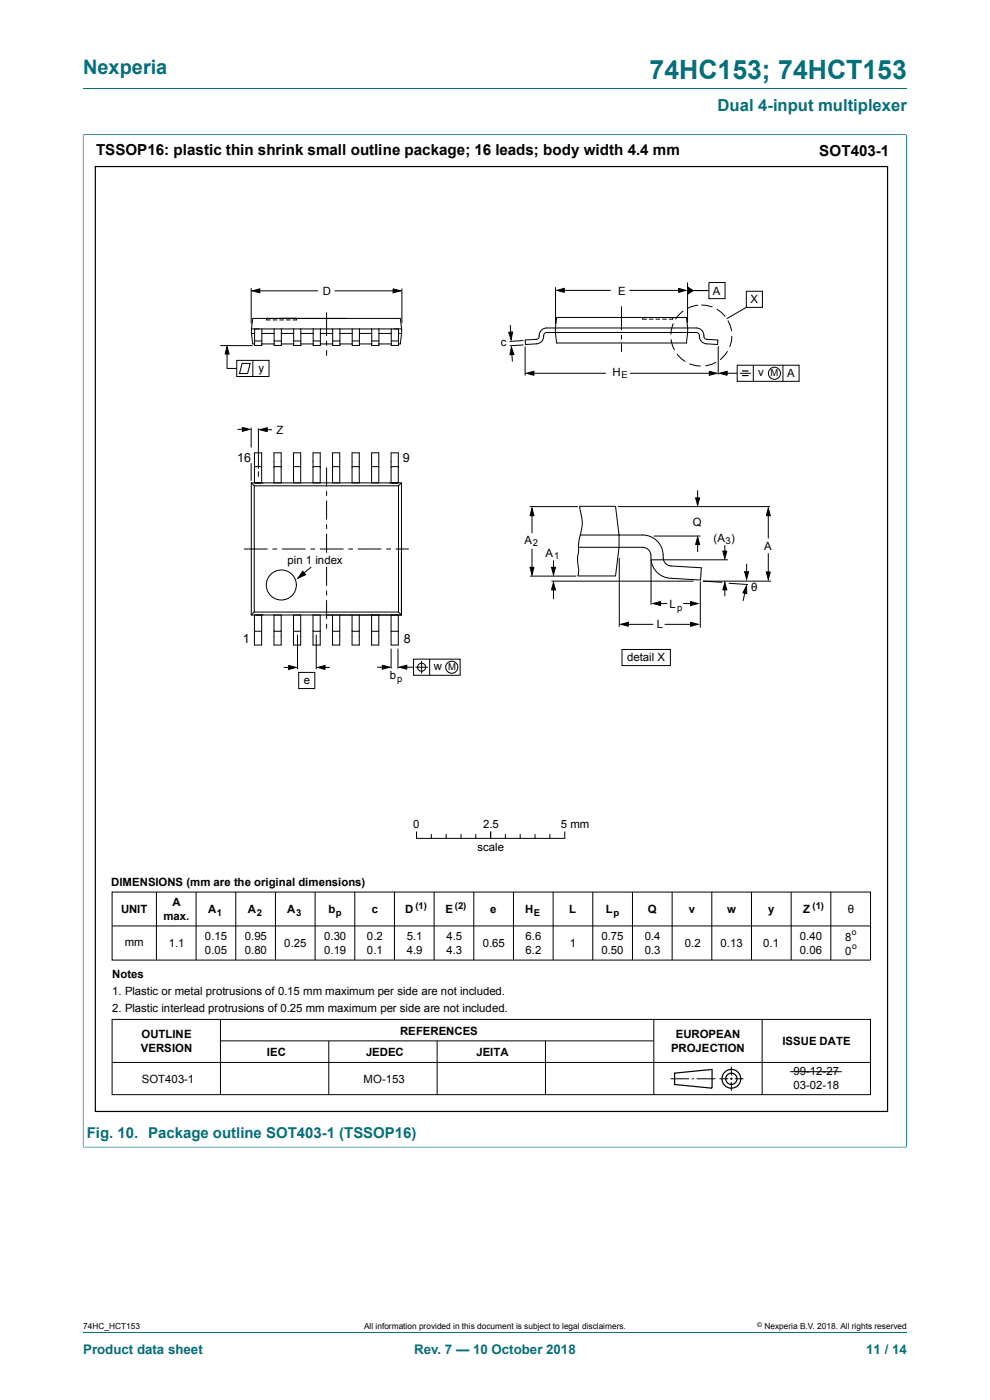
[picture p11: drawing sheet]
<svg xmlns="http://www.w3.org/2000/svg" width="210mm" height="297mm" viewBox="0 0 210 297" stroke-linecap="round" stroke-linejoin="round" font-family="sans-serif">
<path d="M17.6 18.8h174.8M17.6 28.6h174.7M17.6 28.5v214.9M192.3 28.5v214.9M17.6 243.3h174.7" fill="none" stroke="#036f7b" stroke-width=".21"/>
<g fill="none" stroke="#000" stroke-width=".21">
<path d="M145.8 59.9v8.6M150.4 59.9h3.4v3.5h-3.4zM46.8 73.3h6.8M48.2 73.5l.4 1.6h-.9zM48.2 74.2v4h2M50.2 76.5h6.9v3.4h-6.9zM51.4 77.1h1.7l-.6 2.2h-1.7zM53.3 61.1v7.5M53.3 70.7l.3 2.3h.4M53.3 70.7h.7M53.3 69.8l.3-2.2h31.3l.3 2.2M53.3 69.8v.9"/>
<path d="M53.3 69.8h31.9M53.5 61.7l1.6-.4v.8zM53.6 76.5v3.4M54 69.8v3.5h1.5v-3.5M54 72.3h1.5M54.5 61.7h13M55.5 73h2.6M55.5 70.7h2.6M56.5 67.6v.3h.8M57.9 67.9h.8M58.1 69.8v3.5h1.6v-3.5M58.1 72.3h1.6"/>
<path d="M59.3 67.9h.8M59.7 73h2.6M59.7 70.7h2.6M60.7 67.9h.9M62.3 69.8v3.5h1.5v-3.5M62.3 72.3h1.5M62.9 67.6v.3h-.7M63.8 73h2.6M63.8 70.7h2.6M66.4 69.8v3.5h1.6v-3.5M66.4 72.3h1.6M68 73h2.6"/>
<path d="M68 70.7h2.6M69.3 66.3v5M69.3 72.3v1M69.3 74.3v1.1M70.6 69.8v3.5h1.5v-3.5M70.6 72.3h1.5M71 61.7h13.1M72.1 73h2.6M72.1 70.7h2.6M74.7 69.8v3.5h1.5v-3.5M74.7 72.3h1.5M76.2 73h2.7"/>
<path d="M76.2 70.7h2.7M78.9 69.8v3.5h1.5v-3.5M78.9 72.3h1.5M80.4 73h2.6M80.4 70.7h2.6M83 69.8v3.5h1.5v-3.5M83 72.3h1.5M83.4 61.3l1.6 .4-1.6 .4zM84.5 70.7h.7M85.2 70.7l-.3 2.3h-.4M85.2 69.8v.9M85.3 61.2v7.4"/>
<path d="M107.9 70.5l.8-.1-.3 1.6zM108.2 69l.2 2.5M108.5 73.7l.5 1.5-.8 .1zM108.5 74.2l.2 2.5M111 72.2l-2.9 .2M111.1 73.2l-3 .2M111.4 73.5v6.2M111.4 72.1l2.4-.1a.7 .7 0 0 0 .6-.9 1.59 1.59 0 0 1 1.6-1.5h31.7a1.76 1.76 0 0 1 1.7 2l.5 .4 2.4 .1-.1 1-2.3-.2a1.77 1.77 0 0 1-1.6-2l-.6-.4h-31.7a.7 .7 0 0 0-.7 .9 1.58 1.58 0 0 1-1.5 1.5l-2.3 .2zM111.7 79.2l1.6-.4v.8zM112.5 79.2h16M117.8 60.9v7.8M118.1 67.3h27.5l.3 2.3-.3 3.2h-27.5l-.3-2.3z"/>
<path d="M118.1 61.6l1.6-.4v.8zM118.8 61.6h10.7M131.8 65v5M131.8 71v1M131.8 73v1.6M133.5 61.6h11.2M133.6 79.2h17.4M136.3 67.7h.8M136.3 67.3v.4M137.7 67.7h.8M139.1 67.7h.8M140.5 67.7h.8"/>
<path d="M142 67.7h.7M142.4 72l.3 1.4 .4 .8M142.7 67.3v.4M142.8 68.6l-.4 1.4-.1 1M143.6 75.1l1 1 .8 .6M144 61.2l1.5 .4-1.5 .4zM144.9 66l-1.1 1-.5 .7M145.9 60.9l1.1 .7-1.1 .8zM146.3 77.2l1.3 .4 1 .1M146.4 61.6h3.9M148.1 64.8l-1.6 .3-.7 .4M148.8 64.7l1.1 .1 1.2 .3"/>
<path d="M150.5 78.8l1.5 .4-1.5 .4zM151.9 76.9l-.9 .4-1.4 .3M152 65.6l1 .6 .8 1M152.4 73.4v6M152.7 79.2l1.5-.4v.8zM153.5 79.2h2.9M154.3 74.5l-.6 .9-1 .9M154.4 68l.5 .9 .3 1.4M155.3 71.3l-.1 1.1-.4 1.2M156.4 77.5h13.1v3.4h-13.1zM156.9 79.2h2.4M158.3 61.8h3.4v3.4h-3.4z"/>
<path d="M158.3 65.2l-4.1 2.4M159.8 77.5v3.4M166.1 77.5v3.4M50.4 91.1h2M51.4 90.7l1.6 .4-1.6 .4zM53.3 90.7v4.2M53.3 98.3v3.7M54 99h1.5M54.8 90.9v8.5M54.8 100v1.1M55.1 91.2l1.6-.5v.9zM55.7 91.2h2"/>
<path d="M58.1 99h1.5M62.3 99h1.5M66.4 99h1.5M69.3 99.2v4M70.5 99h1.6M74.7 99h1.5M78.8 99h1.5M83 99h1.5M51.8 116.5h5M53.3 102.4v28.1M53.3 102.4h31.9M53.3 102.4l.6 .7"/>
<path d="M53.9 103.1v26.7M53.9 103.1h30.6M54 102.4v-6.3h1.5v6.3M57.8 116.5h1M58.1 102.4v-6.3h1.5v6.3M62.3 102.4v-6.3h1.5v6.3M64.8 116.5h-5M65.8 116.5h1M66.4 102.4v-6.3h1.5v6.3M67.8 116.5h5.1M69.3 104.2v1M69.3 106.2v4"/>
<path d="M69.3 111.2v1M69.3 113.2v4.1M69.3 118.3v1M70.5 102.4v-6.3h1.6v6.3M73.9 116.5h1M74.7 102.4v-6.3h1.5v6.3M78.8 102.4v-6.3h1.5v6.3M80.9 116.5h-5M81.9 116.5h1M83 102.4v-6.3h1.5v6.3M83.9 116.5h2.8M84.5 103.1v26.7"/>
<path d="M85.2 102.4v28.1M85.2 102.4l-.7 .7M112.4 107.5h10.2M112.8 107.8l.5 1.6h-.9zM112.8 108.4v4.7M112.8 116.4v4.8M117.4 118.9v2.5M122.7 116.1h13.6a2.04 2.04 0 0 1 1.8 2.7M122.9 107.4h7.7l.7 6.1v2.6l-.7 6.1h-8l.2-1.2a8.5 8.5 0 0 1-.1-4.1v-1.4a20.5 20.5 0 0 0 .7-5.5l-.5-2.5M123.1 113.5h13.2a4.6 4.6 0 0 1 4.4 5.3 1.71 1.71 0 0 0 1.6 1.3l6.5 .4-.2 2.6-6.4-.4a4.3 4.3 0 0 1-4.1-3.9M131 107.5h32.4M131.4 118.4v14.6"/>
<path d="M138.1 118.8v9.5M138.2 118.8h16.2M138.7 113.7h9.9M147.6 105.6h.8l-.4 1.6zM148 113.9l.4 1.6h-.8zM148 104v2.4M148 114.7v2.4M153.3 116.9h.9l-.4 1.6zM153.8 115.7v1.9M158.4 119.6v2.6M163 107.8l.4 1.6h-.9zM163 108.9v5.3"/>
<path d="M163 117.4v4.5M53.3 130.5h31.9M53.9 129.8h30.6M53.9 129.8l-.6 .7M54 130.5v6.3h1.5v-6.3M54 133.9h1.5M58.1 130.5v6.3h1.5v-6.3M58.1 133.9h1.5M62.3 130.5v6.3h1.5v-6.3M62.3 133.9h1.5M63.1 134.7v7.3M64.2 121.2l.6 .7-1.6 .8z"/>
<path d="M66 120.3l-2.4 2M66.4 133.9h1.5M66.4 130.5v6.3h1.5v-6.3M67.1 134.7v7.3M69.3 120.3v4M69.3 125.3v1M69.3 127.3v4M69.3 132.3v1M70.5 133.9h1.6M70.5 130.5v6.3h1.6v-6.3M74.7 133.9h1.5M74.7 130.5v6.3h1.5v-6.3"/>
<path d="M78.8 133.9h1.5M78.8 130.5v6.3h1.5v-6.3M83 130.5v6.3h1.5v-6.3M83 133.9h1.5M83 137.6v4.2M84.4 137.6v4.2M84.5 129.8l.7 .7M87.7 139.8h9.9v3.5h-9.9zM91.1 139.8v3.5M112.4 120.3h.9l-.5 1.6zM112.4 122.2h9.8M117 123.3h30.1"/>
<path d="M117 120.3h.8l-.4 1.6zM117.4 123.6l.4 1.6h-.8zM117.4 124.5v2.6M131.7 132.4l1.6-.4v.9zM131.9 137.8h10.3v3.4h-10.3zM132.4 132.4h6.2M138.5 128l1.6-.4v.9zM139.4 128h2.1M141 132.4h6.3M144.9 128h2.1M146.5 127.6l1.6 .4-1.6 .5zM146.5 132l1.6 .4-1.6 .5z"/>
<path d="M148.5 123.4v9.8M149.1 123.3l4.1 .2M149.2 123.3h14.4M153.8 123.6l.4 1.5h-.9zM153.8 124.6v1.9M154.6 123.7l4.1 .3M158 121.3h.8l-.4 1.6zM158.2 124.9l-.6 2.6M158.3 124.3l.1 1.7-.8-.2zM162.5 121.3h.9l-.4 1.6zM60.2 141.6h1.9M61.2 141.2l1.6 .4-1.6 .4z"/>
<path d="M63.4 142.6h3.4v3.5h-3.4zM67.4 141.6l1.6-.4v.8zM68.2 141.6h1.8M80 141.5h1.8M81.1 141.1l1.6 .4-1.6 .5zM84.7 141.5l1.6-.4v.9zM85.6 141.5h2.1M88.1 141.5h2.7M89.4 140.2v2.7M88.4 176.5v1.4M88.4 177.9h31.3M91.5 177.1v.8"/>
<path d="M94.6 177.1v.8M97.8 177.1v.8M100.9 177.1v.8M104.1 176.5v1.4M107.2 177.1v.8M110.3 177.1v.8M113.5 177.1v.8M116.6 177.1v.8M119.8 176.5v1.4M23.8 189.2h160.9v14.5h-160.9zM23.8 196.4h160.8M33.2 189.2v14.5"/>
<path d="M41.6 189.2v14.5M50 189.2v14.5M58.4 189.2v14.5M66.8 189.2v14.5M75.3 189.2v14.5M83.7 189.2v14.5M92.1 189.2v14.5M100.5 189.2v14.5M108.9 189.2v14.5M117.3 189.2v14.5M125.7 189.2v14.5M134.2 189.2v14.5"/>
<path d="M142.6 189.2v14.5M151 189.2v14.5M159.4 189.2v14.5M167.8 189.2v14.5M176.2 189.2v14.5M23.8 216.3h160.8v15.9h-160.8zM46.8 216.3v15.9M138.7 216.3v15.9M161.7 216.3v15.9M23.8 225.4h160.8M46.8 220.8h91.8M69.7 220.8v11.4"/>
<path d="M92.7 220.8v11.4M115.7 220.8v11.4M142.3 228.9h3.9M146.7 228.9h.5M147.8 228.9h3.9M152.6 228.9h1.9M154.9 228.9h.5M155.1 226.3v1.8M155.1 228.6v.5M155.1 229.6v1.8M155.9 228.9h1.8M167.6 227.4h11"/>
<circle cx="164.3" cy="79.2" r="1.28"/>
<circle cx="59.7" cy="124.1" r="3.2"/>
<circle cx="89.4" cy="141.5" r=".85"/>
<circle cx="95.8" cy="141.5" r="1.28"/>
</g>
<g fill="none" stroke="#000" stroke-width=".25">
<path d="M20.2 35.3h168.1v200.5h-168.1zM157.4 78.7h1.4M157.4 79.7h1.4M143.1 227.7l7.9-.8v4l-7.9-.8z"/>
<circle cx="155.1" cy="228.9" r="1.2"/>
<circle cx="155.1" cy="228.9" r="1.99"/>
</g>
<g fill="#000">
<path d="M48.2 73.5l.4 1.6h-.9zM53.5 61.7l1.6-.4v.8zM83.4 61.3l1.6 .4-1.6 .4zM107.9 70.5l.8-.1-.3 1.6zM108.5 73.7l.5 1.5-.8 .1zM111.7 79.2l1.6-.4v.8zM118.1 61.6l1.6-.4v.8zM144 61.2l1.5 .4-1.5 .4zM145.9 60.9l1.1 .7-1.1 .8zM150.5 78.8l1.5 .4-1.5 .4zM152.7 79.2l1.5-.4v.8zM51.4 90.7l1.6 .4-1.6 .4z"/>
<path d="M55.1 91.2l1.6-.5v.9zM112.8 107.8l.5 1.6h-.9zM148 113.9l.4 1.6h-.8zM147.6 105.6h.8l-.4 1.6zM153.3 116.9h.9l-.4 1.6zM163 107.8l.4 1.6h-.9zM64.2 121.2l.6 .7-1.6 .8zM112.4 120.3h.9l-.5 1.6zM117.4 123.6l.4 1.6h-.8zM117 120.3h.8l-.4 1.6zM131.7 132.4l1.6-.4v.9zM138.5 128l1.6-.4v.9z"/>
<path d="M146.5 127.6l1.6 .4-1.6 .5zM146.5 132l1.6 .4-1.6 .5zM153.8 123.6l.4 1.5h-.9zM158.3 124.3l.1 1.7-.8-.2zM158 121.3h.8l-.4 1.6zM162.5 121.3h.9l-.4 1.6zM61.2 141.2l1.6 .4-1.6 .4zM67.4 141.6l1.6-.4v.8zM81.1 141.1l1.6 .4-1.6 .5zM84.7 141.5l1.6-.4v.9z"/>
</g>
<path d="M68.8 117.5h.9v2.5h-.9z" fill="#fff"/>
<path d="M68.8 117.5h.9v2.5h-.9z" fill="none" stroke="#fff" stroke-width=".21"/>
<path d="M17.6 28.6v214.7M17.7 28.6h174.5M192.3 28.6v214.7M17.7 243.3h174.5M17.6 282.6h174.8" fill="none" stroke="#036f7b" stroke-width=".21"/>
<text font-size="5.6" fill="#036f7b" x="137.8" y="16.8">74HC153; 74HCT153</text>
<text font-size="4.2" fill="#036f7b" x="17.6" y="15.6">Nexperia</text>
<text font-size="3.5" fill="#036f7b" x="152.2" y="23.7">Dual 4-input multiplexer</text>
<g font-size="3.2">
<text x="20.4" y="32.9">TSSOP16: plastic thin shrink small outline package; 16 leads; body width 4.4 mm</text>
<text x="173.8" y="33">SOT403-1</text>
</g>
<text font-size="3.2" fill="#036f7b" x="18.4" y="241.5">Fig. 10. Package outline SOT403-1 (TSSOP16)</text>
<g font-size="2.8" fill="#036f7b">
<text x="17.6" y="287.2">Product data sheet</text>
<text x="87.9" y="287.2">Rev. 7 — 10 October 2018</text>
<text x="183.7" y="287.2">11 / 14</text>
</g>
<g font-size="2.7">
<text x="50.3" y="98">16</text>
<text x="85.5" y="98">9</text>
<text x="51.5" y="136.3">1</text>
<text x="85.6" y="136.3">8</text>
</g>
<g font-size="2.4">
<text x="68.5" y="62.5">D</text>
<text x="131.1" y="62.5">E</text>
<text x="151.2" y="62.5">A</text>
<text x="159.2" y="64.4">X</text>
<text x="106.2" y="73.5">c</text>
<text x="54.8" y="78.8">y</text>
<text x="129.9" y="79.8">H</text>
<text x="160.8" y="79.9">v</text>
<text x="167" y="80">A</text>
<text x="58.7" y="92.2">Z</text>
<text x="147" y="111.5">Q</text>
<text x="61" y="119.5">pin 1 ind</text>
<text x="70.1" y="119.5">ex</text>
<text x="111.2" y="115.4">A</text>
<text x="115.7" y="118.1">A</text>
<text x="151.4" y="114.9">(A )</text>
<text x="162.1" y="116.7">A</text>
<text x="159.3" y="125.4">θ</text>
<text x="142" y="129">L</text>
<text x="139.3" y="133.3">L</text>
<text x="92.1" y="142.2">w</text>
<text x="133" y="140.3">detail X</text>
<text x="64.4" y="145">e</text>
<text x="82.7" y="144.1">b</text>
<text x="87.6" y="175.7">0</text>
<text x="102.5" y="175.7">2.5</text>
<text x="119" y="175.7">5 mm</text>
<text x="101.3" y="180.5">scale</text>
<text x="23.6" y="188.1">DIMENSIONS (mm are the original dimensions)</text>
<text x="25.7" y="193.7">UNIT</text>
<text x="34.7" y="195.2">max.</text>
<text x="36.6" y="192.3">A</text>
<text x="44.2" y="193.7">A</text>
<text x="52.6" y="193.7">A</text>
<text x="60.9" y="193.7">A</text>
<text x="69.7" y="193.7">b</text>
<text x="78.8" y="193.7">c</text>
<text x="86" y="193.7">D</text>
<text x="94.5" y="193.7">E</text>
<text x="104" y="193.7">e</text>
<text x="111.4" y="193.7">H</text>
<text x="120.8" y="193.7">L</text>
<text x="128.5" y="193.7">L</text>
<text x="137.4" y="193.7">Q</text>
<text x="146.1" y="193.7">v</text>
<text x="154.2" y="193.7">w</text>
<text x="162.9" y="193.7">y</text>
<text x="170.4" y="193.7">Z</text>
<text x="179.8" y="193.7">θ</text>
<text x="26.5" y="200.7">mm</text>
<text x="35.8" y="200.8">1.1</text>
<text x="43.5" y="199.4">0.15</text>
<text x="43.5" y="202.3">0.05</text>
<text x="51.9" y="199.4">0.95</text>
<text x="51.9" y="202.3">0.80</text>
<text x="60.3" y="201">0.25</text>
<text x="68.8" y="199.4">0.30</text>
<text x="68.8" y="202.3">0.19</text>
<text x="77.8" y="199.4">0.2</text>
<text x="77.8" y="202.3">0.1</text>
<text x="86.3" y="199.4">5.1</text>
<text x="86.3" y="202.3">4.9</text>
<text x="94.7" y="199.4">4.5</text>
<text x="94.7" y="202.3">4.3</text>
<text x="102.4" y="200.9">0.65</text>
<text x="111.5" y="199.4">6.6</text>
<text x="111.5" y="202.3">6.2</text>
<text x="120.9" y="200.9">1</text>
<text x="127.6" y="199.4">0.75</text>
<text x="127.6" y="202.3">0.50</text>
<text x="136.8" y="199.4">0.4</text>
<text x="136.8" y="202.3">0.3</text>
<text x="145.3" y="200.9">0.2</text>
<text x="152.8" y="200.9">0.13</text>
<text x="161.9" y="200.9">0.1</text>
<text x="169.7" y="199.4">0.40</text>
<text x="169.7" y="202.3">0.06</text>
<text x="179.2" y="199.6">8</text>
<text x="179.2" y="202.5">0</text>
<text x="23.8" y="207.5">Notes</text>
<text x="23.8" y="211.1">1. Plastic or metal protrusions of 0.15 mm maximum per side are not included.</text>
<text x="23.8" y="214.7">2. Plastic interlead protrusions of 0.25 mm maximum per side are not included.</text>
<text x="30" y="220.2">OUTLINE</text>
<text x="84.9" y="219.5">REFERENCES</text>
<text x="143.4" y="220.2">EUROPEAN</text>
<text x="166" y="221.7">ISSUE DATE</text>
<text x="29.9" y="223.1">VERSION</text>
<text x="56.6" y="224.1">IEC</text>
<text x="77.6" y="224.1">JEDEC</text>
<text x="101.1" y="224.1">JEITA</text>
<text x="142.4" y="223.1">PROJECTION</text>
<text x="30.1" y="229.7">SOT403-1</text>
<text x="77.1" y="229.7">MO-153</text>
<text x="168.3" y="228.1">99-12-27</text>
<text x="168.3" y="231.1">03-02-18</text>
</g>
<g font-size="2">
<text x="131.8" y="80.2">E</text>
<text x="163.4" y="79.9">M</text>
<text x="113" y="115.9">2</text>
<text x="117.5" y="118.7">1</text>
<text x="153.9" y="115.4">3</text>
<text x="143.6" y="129.5">p</text>
<text x="95" y="142.2">M</text>
<text x="84.2" y="144.6">p</text>
<text x="46" y="194.2">1</text>
<text x="54.5" y="194.2">2</text>
<text x="62.8" y="194.2">3</text>
<text x="71.2" y="194.2">p</text>
<text x="88.1" y="192.8">(1)</text>
<text x="96.5" y="192.8">(2)</text>
<text x="113.2" y="194.2">E</text>
<text x="130.2" y="194.2">p</text>
<text x="172.3" y="192.8">(1)</text>
</g>
<g font-size="1.8">
<text x="180.7" y="198.4">o</text>
<text x="180.8" y="201.3">o</text>
<text x="17.6" y="282">74HC_HCT153</text>
<text x="77.2" y="282">All information provided in this document is subject to legal disclaimers.</text>
<text x="162.2" y="282">Nexperia B.V. 2018. All rights reserved</text>
</g>
<text font-size="1.4" x="160.6" y="281.6">©</text>
</svg>
